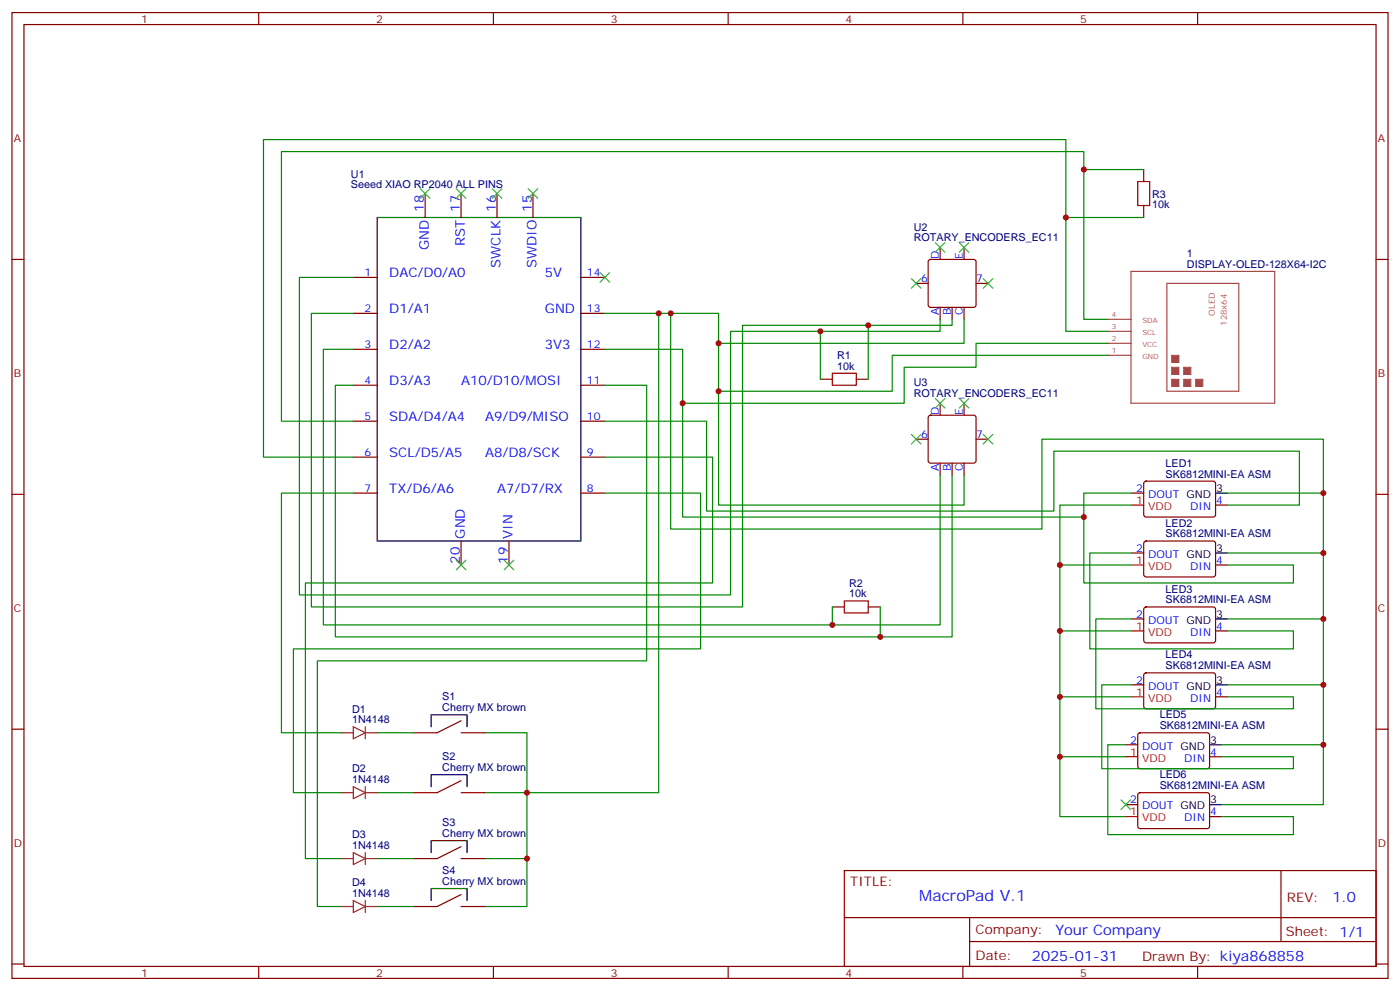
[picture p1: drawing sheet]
<svg xmlns="http://www.w3.org/2000/svg" width="412mm" height="292mm" viewBox="0 0 412 292" stroke-linecap="round" stroke-linejoin="round" font-family="sans-serif">
<g fill="none" stroke="#870000" stroke-width=".35">
<path d="M3.5 3.7h405.4v284.3h-405.4zM7.1 7.2h398.2v277.3h-398.2zM76.2 3.7v3.5M145.3 3.7v3.5M214.5 3.7v3.5M283.6 3.7v3.5M352.8 3.7v3.5M125.2 57v7M135.8 57v7M146.4 57v7M157 57v7M336.9 49.9v3.5"/>
<path d="M3.5 76.4h3.6M273.6 76.6l.5-.2h12.7l.5 .2 .2 .5v12.7l-.2 .5-.5 .2h-12.7l-.5-.2-.2-.5v-12.7zM276.9 72.8v3.6M284 72.8v3.6M336.9 60.5v3.5M405.3 76.4h3.6M104.1 81.7h7M104.1 92.3h7M171.1 81.7h7.1M171.1 92.3h7.1M269.9 83.4h3.5M276.9 90.5v3.5"/>
<path d="M280.5 90.5v3.5M284 90.5v3.5M287.5 83.4h3.5M104.1 102.8h7M104.1 113.4h7M171.1 102.8h7.1M171.1 113.4h7.1M241.7 111.7h3.5M252.2 111.7h3.6M276.9 118.7v3.5M284 118.7v3.5M104.1 124h7"/>
<path d="M104.1 134.6h7M171.1 124h7.1M171.1 134.6h7.1M269.9 129.3h3.5M273.6 122.4l.5-.2h12.7l.5 .2 .2 .5v12.7l-.2 .5-.5 .2h-12.7l-.5-.2-.2-.5v-12.7zM276.9 136.3v3.6M280.5 136.3v3.6M284 136.3v3.6M287.5 129.3h3.5M3.5 145.5h3.6M104.1 145.2h7M135.8 159.3v7"/>
<path d="M149.9 159.3v7M171.1 145.2h7.1M333.4 145.2h3.5M337.1 141.8l.5-.2 20 .1 .5 .6-.1 9.5-.6 .4h-20.1l-.4-.7v-9.2zM337.1 159.5l.5-.2h20l.5 .7-.1 9.4-.6 .5-20.1-.1-.4-.6v-9.2zM358.1 148.7h3.5M405.3 145.5h3.6M245.2 178.7h3.5M255.8 178.7h3.5M333.4 162.8h3.5M337.1 178.9l.5-.2h20l.5 .7-.1 9.4-.6 .5-20.1-.1-.4-.6v-9.2zM358.1 166.3h3.5"/>
<path d="M333.4 182.2h3.5M337.1 198.3l.5-.2h20l.5 .7-.1 9.4-.6 .5-20.1-.1-.4-.6v-9.2zM358.1 185.7h3.5M3.5 214.7h3.6M135.8 212.2l-7 3.5h-7.1M135.8 215.7h7.1M331.6 219.3h3.5M333.4 201.6h3.5M335.4 215.9l.4-.2 20.1 .1 .4 .6-.1 9.5-.6 .4-20-.1-.5-.6v-9.2zM358.1 205.1h3.5M405.3 214.7h3.6M135.8 229.8l-7 3.6h-7.1"/>
<path d="M135.8 233.4h7.1M331.6 236.9h3.5M335.4 233.6l.4-.2h20.1l.4 .7-.1 9.4-.6 .4h-20l-.5-.7v-9.1zM356.3 222.8h3.5M135.8 249.2l-7 3.6h-7.1M135.8 252.8h7.1M248.7 256.3h156.6v28.2h-156.6zM356.3 240.4h3.5M377.3 256.3v20.9M135.8 263.3l-7 3.6h-7.1M135.8 266.9h7.1M248.7 270.1h156.5"/>
<path d="M285.6 277.2h119.6M285.6 270.1v14.2M3.5 283.8h3.6M76.2 284.5v3.5M145.3 284.5v3.5M214.5 284.5v3.5M283.6 284.5v3.5M352.8 284.5v3.5M405.3 283.8h3.6"/>
</g>
<path d="M111.1 64h60v95.3h-60zM358.1 145.2h3.5M358.1 162.8h3.5M358.1 182.2h3.5M127 214v-3.6h10.6v3.6M356.3 219.3h3.5M358.1 201.6h3.5M127 231.6v-3.5h10.6v3.5M356.3 236.9h3.5M127 251v-3.5h10.6v3.5M127 265.1v-3.5h10.6v3.5" fill="none" stroke="#000" stroke-width=".35"/>
<path d="M333.4 148.7h3.5M333.4 166.3h3.5M333.4 185.7h3.5M333.4 205.1h3.5M331.6 222.8h3.5M331.6 240.4h3.5" fill="none" stroke="#f00" stroke-width=".35"/>
<path d="M333.2 79.9h42.3v38.8h-42.3zM326.3 97.5h7M326.3 94h7M343.7 83.4h21.2v31.8h-21.2zM326.3 104.6h7M326.3 101.1h7" fill="none" stroke="#a64a4a" stroke-width=".35"/>
<g fill="#a64a4a" stroke="#a64a4a" stroke-width=".29">
<path d="M345.1 111.7h2.2v2.1h-2.2z"/>
<path d="M345.1 108.1h2.2v2.1h-2.2z"/>
<path d="M348.7 111.7h2.1v2.1h-2.1z"/>
<path d="M345.1 104.6h2.2v2.1h-2.2z"/>
<path d="M352.2 111.7h2.1v2.1h-2.1z"/>
<path d="M348.7 108.1h2.1v2.1h-2.1z"/>
</g>
<g fill="none" stroke="#008700" stroke-width=".35">
<path d="M319.3 49.9h17.6M314 64h22.9M104.1 81.7h-15.9v93.5h127v-77.7h61.7v-3.5M104.1 92.3h-12.4v86.4h127v-82.9h61.8v-1.8M178.2 92.3h33.5v8.8h72.3v-7.1M194 92.3v141.1h-38.8v19.4h-12.3M197.6 92.3v63.5h109.3v-26.5h82.9v15.9M241.7 97.5v14.2M255.8 95.8v15.9M326.3 94h-7v-49.4h-236.4v79.4h21.2M326.3 97.5h-12.3v-56.4h-236.4v93.5h26.5M104.1 102.8h-8.9v81.2h181.7v-44.1"/>
<path d="M104.1 113.4h-5.3v74.1h181.7v-47.6M178.2 102.8h22.9v49.4h118.2M178.2 113.4h12.3v81.2h-97v72.3h7M211.7 101.1v47.6h72.3v-8.8M326.3 104.6h-63.5v10.6h-51.1M326.3 101.1h-38.8v7h-21.2v10.6h-65.2M178.2 124h29.9v26.5h102.3v-17.7h72.4v15.9h-21.2M178.2 134.6h31.7v37h-119.9v81.2h10.5M104.1 145.2h-21.2v70.5h17.6M178.2 145.2h28.2v45.8h-120v42.4h14.1M333.4 148.7h-21.2v17.6M333.4 145.2h-14.1v26.4h61.7v-5.3h-19.4"/>
<path d="M361.6 145.2h28.2v17.6h-28.2M245.2 178.7v5.3M259.3 178.7v8.8M333.4 166.3h-21.2v19.4M333.4 162.8h-12.4v28.2h60v-5.3h-19.4M389.8 162.8v19.4h-28.2M333.4 185.7h-21.2v19.4M333.4 182.2h-10.6v26.5h58.2v-3.6h-19.4M389.8 182.2v19.4h-28.2M111.1 215.7h10.6M142.9 215.7h12.3v17.7h-12.3M331.6 219.3h-5.3v26.4h54.7v-5.3h-21.2"/>
<path d="M333.4 205.1h-21.2v17.7M333.4 201.6h-8.8v24.7h56.4v-3.5h-21.2M389.8 201.6v17.7h-30M389.8 219.3v17.6h-30M111.1 233.4h10.6M331.6 222.8h-19.4v17.6h19.4M111.1 252.8h10.6M155.2 252.8v14.1h-12.3M111.1 266.9h10.6"/>
</g>
<path d="M335.1 53.4h3.6v7.1h-3.6zM245.2 109.9h7v3.5h-7zM248.7 176.9h7.1v3.5h-7.1z" fill="none" stroke="#a10000" stroke-width=".35"/>
<g fill="none" stroke="#3c3" stroke-width=".35">
<path d="M123.8 55.6l2.8 2.8M126.6 55.6l-2.8 2.8M134.4 55.6l2.8 2.8M137.2 55.6l-2.8 2.8M145 55.6l2.8 2.8M147.8 55.6l-2.8 2.8M155.6 55.6l2.8 2.8M158.4 55.6l-2.8 2.8M275.5 71.4l2.8 2.9M278.3 71.4l-2.8 2.9M282.6 71.4l2.8 2.9M285.4 71.4l-2.8 2.9"/>
<path d="M176.7 80.3l2.9 2.8M179.6 80.3l-2.9 2.8M268.5 82l2.8 2.8M271.3 82l-2.8 2.8M289.6 82l2.9 2.8M292.5 82l-2.9 2.8M275.5 117.3l2.8 2.8M278.3 117.3l-2.8 2.8M282.6 117.3l2.8 2.8M285.4 117.3l-2.8 2.8M268.5 127.9l2.8 2.8M271.3 127.9l-2.8 2.8"/>
<path d="M289.6 127.9l2.9 2.8M292.5 127.9l-2.9 2.8M134.4 164.9l2.8 2.8M137.2 164.9l-2.8 2.8M148.5 164.9l2.8 2.8M151.3 164.9l-2.8 2.8M330.2 235.5l2.8 2.8M333 235.5l-2.8 2.8"/>
</g>
<g fill="none" stroke="#8c2424" stroke-width=".35">
<path d="M100.5 215.7h3.6M104.1 214l3.5 1.7-3.5 1.8zM107.6 214v3.5M107.6 215.7h3.5M100.5 233.4h3.6M104.1 231.6l3.5 1.8-3.5 1.7zM107.6 231.6v3.5M107.6 233.4h3.5M100.5 252.8h3.6M104.1 251l3.5 1.8-3.5 1.7zM107.6 251v3.5M107.6 252.8h3.5"/>
<path d="M100.5 266.9h3.6M104.1 265.1l3.5 1.8-3.5 1.7zM107.6 265.1v3.5M107.6 266.9h3.5"/>
</g>
<g fill="#c00">
<circle cx="211.7" cy="101.1" r=".88"/>
<circle cx="211.7" cy="115.2" r=".88"/>
<circle cx="319.3" cy="49.9" r=".88"/>
<circle cx="314" cy="64" r=".88"/>
<circle cx="245.2" cy="184" r=".88"/>
<circle cx="259.3" cy="187.5" r=".88"/>
<circle cx="241.7" cy="97.5" r=".88"/>
<circle cx="255.8" cy="95.8" r=".88"/>
<circle cx="389.8" cy="162.8" r=".88"/>
<circle cx="389.8" cy="182.2" r=".88"/>
<circle cx="389.8" cy="201.6" r=".88"/>
<circle cx="389.8" cy="219.3" r=".88"/>
<circle cx="312.2" cy="222.8" r=".88"/>
<circle cx="312.2" cy="205.1" r=".88"/>
<circle cx="312.2" cy="185.7" r=".88"/>
<circle cx="312.2" cy="166.3" r=".88"/>
<circle cx="319.3" cy="152.2" r=".88"/>
<circle cx="197.6" cy="92.3" r=".88"/>
<circle cx="389.8" cy="145.2" r=".88"/>
<circle cx="201.1" cy="118.7" r=".88"/>
<circle cx="155.2" cy="233.4" r=".88"/>
<circle cx="194" cy="92.3" r=".88"/>
<circle cx="155.2" cy="252.8" r=".88"/>
</g>
<text font-size="4.6" fill="#00f" x="270.8" y="265.3">MacroPad V.1</text>
<g font-size="4.2" fill="#00f">
<text x="392.5" y="265.6">1.0</text>
<text x="310.9" y="275.1">Your Company</text>
<text x="304" y="282.9">2025-01-31</text>
</g>
<g font-size="3.9" fill="#00f">
<text x="124.9" y="62.3" transform="rotate(-90 124.9 62.3)">18</text>
<text x="135.5" y="62.3" transform="rotate(-90 135.5 62.3)">17</text>
<text x="146" y="62.3" transform="rotate(-90 146 62.3)">16</text>
<text x="156.6" y="62.3" transform="rotate(-90 156.6 62.3)">15</text>
<text x="126.3" y="73.6" transform="rotate(-90 126.3 73.6)">GND</text>
<text x="136.9" y="72.5" transform="rotate(-90 136.9 72.5)">RST</text>
<text x="114.7" y="81.7">DAC/D0/A0</text>
<text x="147.5" y="78.8" transform="rotate(-90 147.5 78.8)">SWCLK</text>
<text x="158" y="78.9" transform="rotate(-90 158 78.9)">SWDIO</text>
<text x="160.5" y="81.7">5V</text>
<text x="114.7" y="92.3">D1/A1</text>
<text x="160.5" y="92.3">GND</text>
<text x="114.7" y="102.8">D2/A2</text>
<text x="160.5" y="102.8">3V3</text>
<text x="114.7" y="113.4">D3/A3</text>
<text x="135.8" y="113.4">A10/D10/MOSI</text>
<text x="114.7" y="124">SDA/D4/A4</text>
<text x="142.9" y="124">A9/D9/MISO</text>
<text x="114.7" y="134.6">SCL/D5/A5</text>
<text x="142.9" y="134.6">A8/D8/SCK</text>
<text x="114.7" y="145.2">TX/D6/A6</text>
<text x="146.4" y="145.2">A7/D7/RX</text>
<text x="136.9" y="158.6" transform="rotate(-90 136.9 158.6)">GND</text>
<text x="151" y="158.6" transform="rotate(-90 151 158.6)">VIN</text>
<text x="135.5" y="166" transform="rotate(-90 135.5 166)">20</text>
<text x="149.6" y="166" transform="rotate(-90 149.6 166)">19</text>
</g>
<g font-size="3.9" fill="#800">
<text x="250.5" y="260.9">TITLE:</text>
<text x="379.1" y="265.6">REV:</text>
<text x="287.4" y="275.1">Company:</text>
<text x="378.7" y="275.7">Sheet: 1/1</text>
<text x="287.4" y="282.8">Date:</text>
<text x="336.4" y="282.8">Drawn By: kiya868858</text>
</g>
<g font-size="3.2" fill="#800">
<text x="41.6" y="6.7">1</text>
<text x="110.8" y="6.7">2</text>
<text x="179.9" y="6.7">3</text>
<text x="249.1" y="6.7">4</text>
<text x="318.2" y="6.7">5</text>
<text x="4.1" y="41.8">A</text>
<text x="405.9" y="41.8">A</text>
<text x="4.1" y="110.9">B</text>
<text x="405.9" y="110.9">B</text>
<text x="4.1" y="180.1">C</text>
<text x="405.9" y="180.1">C</text>
<text x="4.1" y="249.2">D</text>
<text x="405.9" y="249.2">D</text>
<text x="41.6" y="287.5">1</text>
<text x="110.8" y="287.5">2</text>
<text x="179.9" y="287.5">3</text>
<text x="249.1" y="287.5">4</text>
<text x="318.2" y="287.5">5</text>
</g>
<g font-size="3.2" fill="#000080">
<text x="103.4" y="52.3">U1</text>
<text x="103.4" y="55.2">Seeed XIAO RP2040 ALL PINS</text>
<text x="339.4" y="58.1">R3</text>
<text x="339.4" y="61.3">10k</text>
<text x="269.2" y="71.1">ROTARY_ENCODERS_EC11</text>
<text x="269.2" y="67.9">U2</text>
<text x="349.6" y="75.6">1</text>
<text x="349.6" y="78.8">DISPLAY-OLED-128X64-I2C</text>
<text x="246.6" y="105.7">R1</text>
<text x="246.6" y="108.8">10k</text>
<text x="269.2" y="113.8">U3</text>
<text x="269.2" y="116.9">ROTARY_ENCODERS_EC11</text>
<text x="343.4" y="137.4">LED1</text>
<text x="343.4" y="140.6">SK6812MINI-EA ASM</text>
<text x="343.4" y="155">LED2</text>
<text x="343.4" y="158.2">SK6812MINI-EA ASM</text>
<text x="250.1" y="172.7">R2</text>
<text x="250.1" y="175.9">10k</text>
<text x="343.4" y="177.6">SK6812MINI-EA ASM</text>
<text x="343.4" y="174.4">LED3</text>
<text x="343.4" y="197">SK6812MINI-EA ASM</text>
<text x="343.4" y="193.9">LED4</text>
<text x="103.7" y="209.8">D1</text>
<text x="130.3" y="209.4">Cherry MX brown</text>
<text x="130.3" y="206.2">S1</text>
<text x="103.7" y="212.9">1N4148</text>
<text x="341.6" y="214.7">SK6812MINI-EA ASM</text>
<text x="341.6" y="211.5">LED5</text>
<text x="103.7" y="227.4">D2</text>
<text x="130.3" y="227">Cherry MX brown</text>
<text x="130.3" y="223.8">S2</text>
<text x="103.7" y="230.5">1N4148</text>
<text x="341.6" y="232.3">SK6812MINI-EA ASM</text>
<text x="341.6" y="229.1">LED6</text>
<text x="130.3" y="243.2">S3</text>
<text x="103.7" y="249.9">1N4148</text>
<text x="103.7" y="246.8">D3</text>
<text x="130.3" y="246.4">Cherry MX brown</text>
<text x="130.3" y="257.4">S4</text>
<text x="103.7" y="260.9">D4</text>
<text x="130.3" y="260.5">Cherry MX brown</text>
<text x="103.7" y="264.1">1N4148</text>
</g>
<g font-size="3.2" fill="#00f">
<text x="276.6" y="76.4" transform="rotate(-90 276.6 76.4)">D</text>
<text x="283.6" y="76.4" transform="rotate(-90 283.6 76.4)">E</text>
<text x="107.3" y="81.3">1</text>
<text x="172.9" y="81.3">14</text>
<text x="271.4" y="83.1">6</text>
<text x="287.5" y="83.1">7</text>
<text x="107.3" y="91.9">2</text>
<text x="172.9" y="91.9">13</text>
<text x="276.6" y="92.7" transform="rotate(-90 276.6 92.7)">A</text>
<text x="280.1" y="92.7" transform="rotate(-90 280.1 92.7)">B</text>
<text x="283.6" y="92.7" transform="rotate(-90 283.6 92.7)">C</text>
<text x="107.3" y="102.5">3</text>
<text x="172.9" y="102.5">12</text>
<text x="107.3" y="113.1">4</text>
<text x="172.9" y="113.1">11</text>
<text x="107.3" y="123.6">5</text>
<text x="172.9" y="123.6">10</text>
<text x="276.6" y="122.2" transform="rotate(-90 276.6 122.2)">D</text>
<text x="283.6" y="122.2" transform="rotate(-90 283.6 122.2)">E</text>
<text x="271.4" y="128.9">6</text>
<text x="287.5" y="128.9">7</text>
<text x="107.3" y="134.2">6</text>
<text x="172.9" y="134.2">9</text>
<text x="276.6" y="138.5" transform="rotate(-90 276.6 138.5)">A</text>
<text x="280.1" y="138.5" transform="rotate(-90 280.1 138.5)">B</text>
<text x="283.6" y="138.6" transform="rotate(-90 283.6 138.6)">C</text>
<text x="107.3" y="144.8">7</text>
<text x="172.9" y="144.8">8</text>
<text x="334.7" y="144.8">2</text>
<text x="338.2" y="146.6">DOUT GND</text>
<text x="358.2" y="148.3">4</text>
<text x="350.6" y="150.1">DIN</text>
<text x="334.7" y="162.5">2</text>
<text x="338.2" y="164.2">DOUT GND</text>
<text x="350.6" y="167.7">DIN</text>
<text x="358.2" y="166">4</text>
<text x="334.7" y="181.9">2</text>
<text x="338.2" y="183.6">DOUT GND</text>
<text x="358.2" y="185.4">4</text>
<text x="350.6" y="187.1">DIN</text>
<text x="334.7" y="201.3">2</text>
<text x="338.2" y="203">DOUT GND</text>
<text x="350.6" y="206.6">DIN</text>
<text x="358.2" y="204.8">4</text>
<text x="332.9" y="218.9">2</text>
<text x="336.4" y="220.7">DOUT GND</text>
<text x="348.8" y="224.2">DIN</text>
<text x="356.5" y="222.4">4</text>
<text x="332.9" y="236.5">2</text>
<text x="336.4" y="238.3">DOUT GND</text>
<text x="348.8" y="241.8">DIN</text>
<text x="356.5" y="240.1">4</text>
</g>
<g font-size="3.2" fill="#f00">
<text x="334.7" y="148.3">1</text>
<text x="338.2" y="150.1">VDD</text>
<text x="334.7" y="166">1</text>
<text x="338.2" y="167.7">VDD</text>
<text x="334.7" y="185.4">1</text>
<text x="338.2" y="187.1">VDD</text>
<text x="334.7" y="204.8">1</text>
<text x="338.2" y="206.6">VDD</text>
<text x="332.9" y="222.4">1</text>
<text x="336.4" y="224.2">VDD</text>
<text x="332.9" y="240.1">1</text>
<text x="336.4" y="241.8">VDD</text>
</g>
<g font-size="3.2">
<text x="358.2" y="144.8">3</text>
<text x="358.2" y="162.5">3</text>
<text x="358.2" y="181.9">3</text>
<text x="358.2" y="201.3">3</text>
<text x="356.5" y="218.9">3</text>
<text x="356.5" y="236.5">3</text>
</g>
<g font-size="2.5" fill="#a54b4b">
<text x="357.8" y="92.9" transform="rotate(-90 357.8 92.9)">OLED</text>
<text x="361.4" y="95.9" transform="rotate(-90 361.4 95.9)">128x64</text>
</g>
<g font-size="2.1" fill="#a54b4b">
<text x="327.5" y="93.3">4</text>
<text x="336.5" y="95.1">SDA</text>
<text x="327.5" y="100.4">2</text>
<text x="327.5" y="96.8">3</text>
<text x="336.5" y="98.6">SCL</text>
<text x="327.5" y="103.9">1</text>
<text x="336.5" y="105.6">GND</text>
<text x="336.5" y="102.1">VCC</text>
</g>
</svg>
